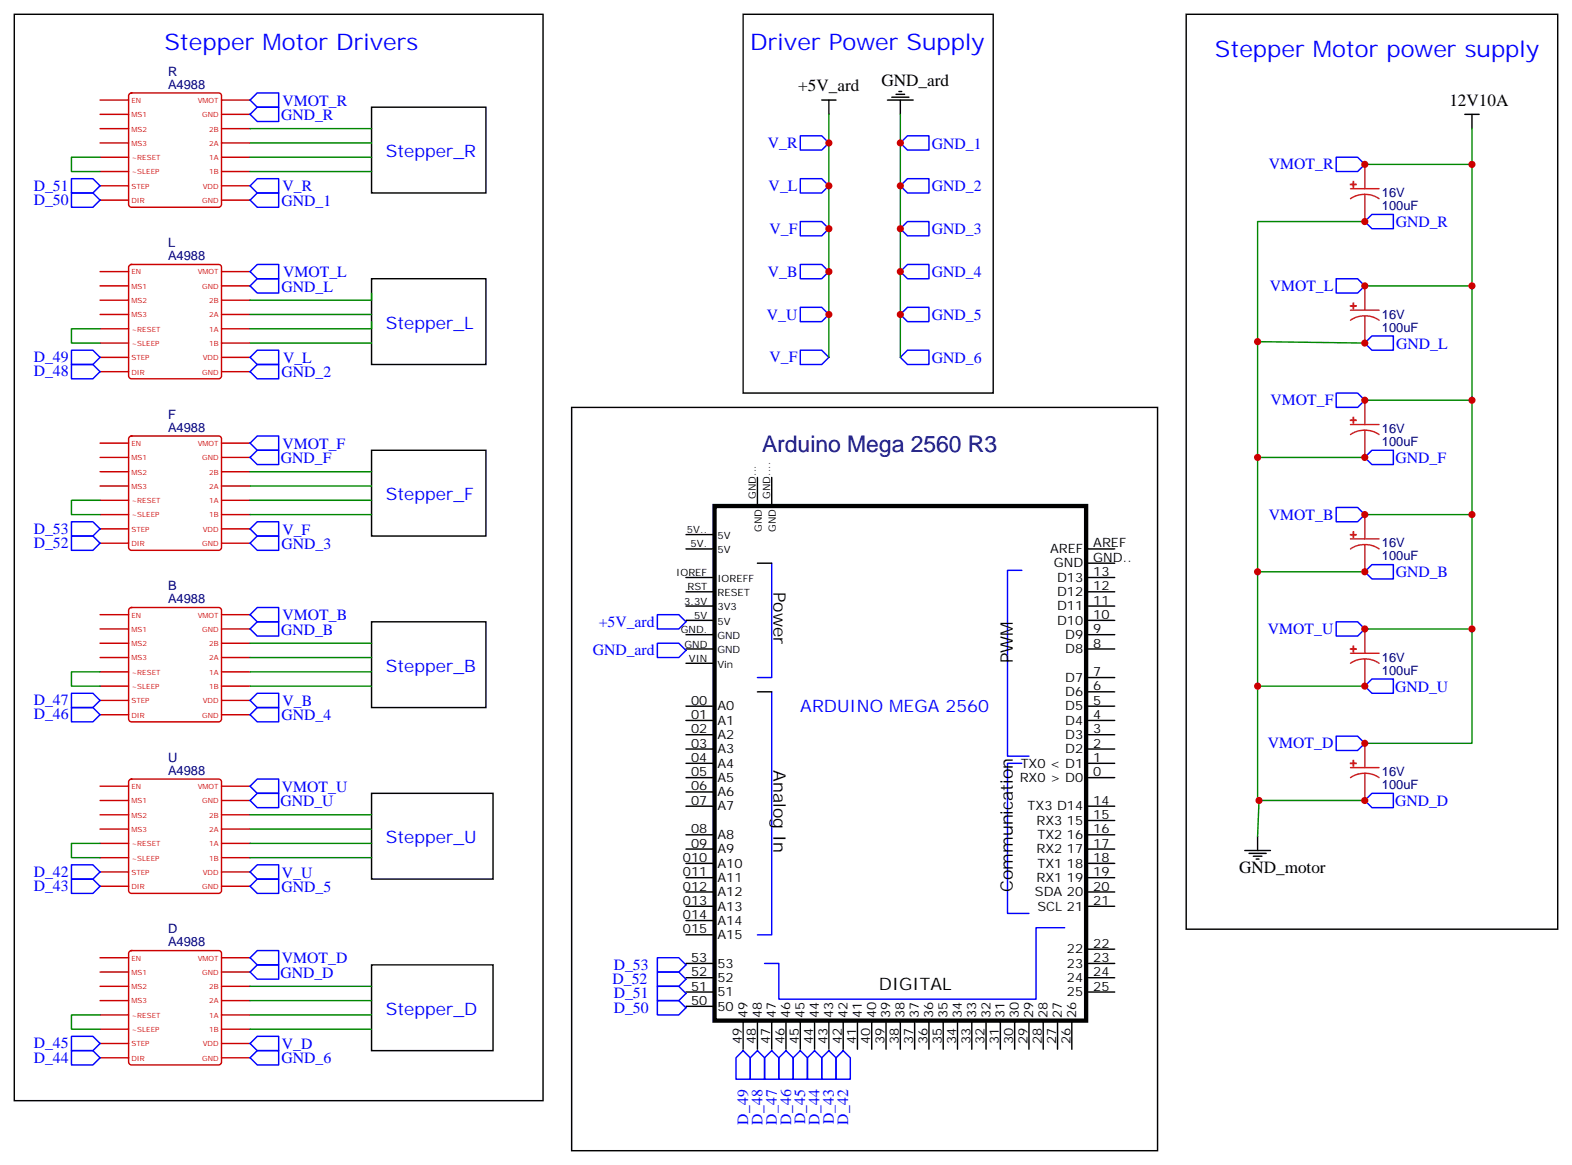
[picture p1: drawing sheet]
<svg xmlns="http://www.w3.org/2000/svg" width="388mm" height="288mm" viewBox="0 0 388 288" stroke-linecap="round" stroke-linejoin="round" font-family="sans-serif">
<g fill="none" stroke="#c00" stroke-width=".35">
<path d="M24.7 24.7h7M24.7 28.2h7M24.7 31.8h7M24.7 35.3h7M24.7 38.8h7M32 23.1l.5-.2h21.5a.71 .71 0 0 1 .7 .7v26.8a.76 .76 0 0 1-.7 .8h-21.5a.76 .76 0 0 1-.8-.8v-26.8zM54.7 24.7h7M54.7 28.2h7M54.7 31.8h7M54.7 35.3h7M54.7 38.8h7M24.7 42.3h7"/>
<path d="M24.7 45.9h7M24.7 49.4h7M54.7 42.3h7M54.7 45.9h7M54.7 49.4h7M24.7 67h7M24.7 70.6h7M24.7 74.1h7M24.7 77.6h7M32 65.5l.5-.2h21.5a.71 .71 0 0 1 .7 .7v26.8a.76 .76 0 0 1-.7 .7h-21.5a.76 .76 0 0 1-.8-.7v-26.8zM54.7 67h7M54.7 70.6h7"/>
<path d="M54.7 74.1h7M54.7 77.6h7M24.7 81.1h7M24.7 84.7h7M24.7 88.2h7M24.7 91.7h7M54.7 81.1h7M54.7 84.7h7M54.7 88.2h7M54.7 91.7h7M24.7 109.4h7M24.7 112.9h7"/>
<path d="M24.7 116.4h7M24.7 119.9h7M32 107.8l.5-.2h21.5a.71 .71 0 0 1 .7 .7v26.8a.76 .76 0 0 1-.7 .7h-21.5a.76 .76 0 0 1-.8-.7v-26.8zM54.7 109.4h7M54.7 112.9h7M54.7 116.4h7M54.7 119.9h7M24.7 123.5h7M24.7 127h7M24.7 130.5h7M24.7 134.1h7M54.7 123.5h7"/>
<path d="M54.7 127h7M54.7 130.5h7M54.7 134.1h7M24.7 151.7h7M24.7 155.2h7M24.7 158.7h7M32 150.1l.5-.2h21.5a.71 .71 0 0 1 .7 .7v26.8a.76 .76 0 0 1-.7 .8h-21.5a.76 .76 0 0 1-.8-.8v-26.8zM54.7 151.7h7M54.7 155.2h7M54.7 158.7h7M24.7 162.3h7M24.7 165.8h7"/>
<path d="M24.7 169.3h7M24.7 172.9h7M24.7 176.4h7M54.7 162.3h7M54.7 165.8h7M54.7 169.3h7M54.7 172.9h7M54.7 176.4h7M24.7 194h7M24.7 197.6h7M32 192.5l.5-.2h21.5a.71 .71 0 0 1 .7 .7v26.8a.76 .76 0 0 1-.7 .7h-21.5a.76 .76 0 0 1-.8-.7v-26.8zM54.7 194h7"/>
<path d="M54.7 197.6h7M24.7 201.1h7M24.7 204.6h7M24.7 208.1h7M24.7 211.7h7M24.7 215.2h7M24.7 218.7h7M54.7 201.1h7M54.7 204.6h7M54.7 208.1h7M54.7 211.7h7M54.7 215.2h7"/>
<path d="M54.7 218.7h7M24.7 236.4h7M24.7 239.9h7M32 234.8l.5-.2h21.5a.71 .71 0 0 1 .7 .7v26.8a.76 .76 0 0 1-.7 .7h-21.5a.76 .76 0 0 1-.8-.7v-26.8zM54.7 236.4h7M54.7 239.9h7M24.7 243.4h7M24.7 246.9h7M24.7 250.5h7M24.7 254h7M24.7 257.5h7M54.7 243.4h7"/>
<path d="M54.7 246.9h7M54.7 250.5h7M54.7 254h7M54.7 257.5h7M24.7 261.1h7M54.7 261.1h7"/>
</g>
<g fill="none" stroke="#8c2424" stroke-width=".35">
<path d="M333.4 46.6h7M336.9 48l1.9 .2 1.6 .8M336.9 48l-1.8 .2-1.7 .8M336.9 40.6v6M336.9 48v6.7M333.4 76.6h7M336.9 78l1.9 .2 1.6 .8M336.9 78l-1.8 .2-1.7 .8M336.9 70.6v6M336.9 78v6.7M336.9 98.8v6M333.4 104.8h7"/>
<path d="M336.9 106.2l1.9 .2 1.6 .8M336.9 106.2l-1.8 .2-1.7 .8M336.9 106.2v6.7M333.4 133h7M336.9 134.4l1.9 .2 1.6 .9M336.9 134.4l-1.8 .2-1.7 .9M336.9 127v6M336.9 134.4v6.7M336.9 155.2v6M333.4 161.2h7M336.9 162.6l1.9 .3 1.6 .8M336.9 162.6l-1.8 .3-1.7 .8"/>
<path d="M336.9 162.6v6.7M333.4 189.4h7M336.9 190.9l1.9 .2 1.6 .8M336.9 190.9l-1.8 .2-1.7 .8M336.9 183.4v6M336.9 190.9v6.7"/>
</g>
<g fill="#8c2424" stroke="#8c2424" stroke-width=".35">
<path d="M333.4 45.5h1.4z"/>
<path d="M334.1 44.8v1.4z"/>
<path d="M333.4 103.7l1.4 .1z"/>
<path d="M334.1 103v1.4z"/>
<path d="M333.4 131.9l1.4 .1z"/>
<path d="M334.1 131.2v1.4z"/>
<path d="M333.4 160.2h1.4z"/>
<path d="M334.1 159.5v1.4z"/>
<path d="M333.4 188.4h1.4z"/>
<path d="M334.1 187.7v1.4z"/>
<path d="M333.4 75.5h1.4z"/>
<path d="M334.1 74.8v1.4z"/>
</g>
<g fill="none" stroke="#008700" stroke-width=".35">
<path d="M24.7 38.8h-7.1v3.5h7.1M61.7 31.8h30M61.7 35.3h30M61.7 38.8h30M204.6 28.2v60M222.2 28.2v60M363.4 31.8v8.8M61.7 42.3h30M336.9 40.6h26.5v30h-26.5M336.9 54.7h-26.5v142.9h26.5M61.7 77.6h30M91.7 72.3v1.8h-30"/>
<path d="M91.7 79.4v1.7h-30M363.4 70.6v112.8h-26.5M24.7 81.1h-7.1v3.6h7.1M61.7 84.7h30M310.4 84.3l26.5 .4M336.9 98.8h26.5M61.7 116.4h30M61.7 119.9h30M310.4 112.9h26.5M24.7 123.5h-7.1v3.5h7.1M61.7 127h30M61.7 123.5h30"/>
<path d="M336.9 127h26.5M61.7 158.7h30M310.4 141.1h26.5M336.9 155.2h26.5M24.7 165.8h-7.1v3.5h7.1M61.7 169.3h30M61.7 162.3h30M61.7 165.8h30M310.4 169.3h26.5M310.8 197.6l-.4 8.8M24.7 208.1h-7.1v3.6h7.1M61.7 201.1h30"/>
<path d="M61.7 204.6h30M61.7 208.1h30M61.7 211.7h30M24.7 250.5h-7.1v3.5h7.1M61.7 243.4h30M61.7 246.9h30M61.7 250.5h30M61.7 254h30"/>
</g>
<g fill="none" stroke="#000" stroke-width=".35">
<path d="M3.5 3.5h130.6v268.1h-130.6zM183.4 3.5h61.8v93.5h-61.8zM292.8 3.5h91.7v225.8h-91.7zM91.7 26.5h28.2v21.1h-28.2zM202.8 24.7h3.6M204.6 24.7v3.5M219.1 24.7h6.3M220.1 24h4.3M221.2 23.3h2.1M221.9 22.6h.7M222.2 24.7v3.5M361.6 28.2h3.5"/>
<path d="M363.4 28.2v3.6M91.7 68.8h28.2v21.2h-28.2zM91.7 111.1h28.2v21.2h-28.2zM141.1 100.5h144.7v183.5h-144.7zM187 117.8v7.1M190.5 117.8v7.1M169.3 135.5h7.1M169.3 131.9h7.1M187 139h3.5M268.1 135.5h7.1M268.1 139h7.1M91.7 153.5h28.2v21.1h-28.2z"/>
<path d="M169.3 156.6h7.1M169.3 153.1h7.1M169.3 149.6h7.1M169.3 146h7.1M169.3 142.5h7.1M268.1 156.6h7.1M268.1 153.1h7.1M268.1 149.6h7.1M268.1 146h7.1M268.1 142.5h7.1M169.3 174.3h7.1M169.3 177.8h7.1"/>
<path d="M169.3 160.2h7.1M169.3 163.7h7.1M187 170.7h3.5M268.1 174.3h7.1M268.1 177.8h7.1M268.1 167.2h7.1M268.1 160.2h7.1M268.1 170.7h7.1M91.7 195.8h30v21.2h-30zM169.3 181.3h7.1M169.3 184.9h7.1M169.3 188.4h7.1"/>
<path d="M169.3 191.9h7.1M169.3 195.4h7.1M169.3 199h7.1M268.1 181.3h7.1M268.1 184.9h7.1M268.1 188.4h7.1M268.1 191.9h7.1M268.1 199h7.1M169.3 206h7.1M169.3 209.5h7.1M169.3 213.1h7.1M169.3 216.6h7.1"/>
<path d="M268.1 206h7.1M268.1 209.5h7.1M268.1 213.1h7.1M268.1 216.6h7.1M268.1 202.5h7.1M307.3 209.9h6.3M308.3 210.6h4.3M309.4 211.3h2.1M310.1 212h.7M310.4 206.4v3.5M91.7 238.1h30v21.2h-30zM169.3 220.1h7.1"/>
<path d="M169.3 223.7h7.1M169.3 227.2h7.1M169.3 230.7h7.1M169.3 237.8h7.1M268.1 220.1h7.1M268.1 223.7h7.1M268.1 237.8h7.1M268.1 234.2h7.1M169.3 241.3h7.1M169.3 244.8h7.1M169.3 248.4h7.1M183.4 251.9v7"/>
<path d="M187 251.9v7M190.5 251.9v7M194 251.9v7M197.6 251.9v7M201.1 251.9v7M204.6 251.9v7M208.1 251.9v7M211.7 251.9v7M215.2 251.9v7M218.7 251.9v7M222.2 251.9v7M225.8 251.9v7"/>
<path d="M229.3 251.9v7M232.8 251.9v7M236.4 251.9v7M239.9 251.9v7M243.4 251.9v7M246.9 251.9v7M250.5 251.9v7M254 251.9v7M257.5 251.9v7M261.1 251.9v7M264.6 251.9v7M268.1 241.3h7.1"/>
<path d="M268.1 244.8h7.1"/>
</g>
<g fill="none" stroke="#00f" stroke-width=".35">
<path d="M63.5 22.9h5.3v3.6h-5.3l-1.8-1.8zM63.5 26.5h5.3v3.5h-5.3l-1.8-1.8zM197.6 33.5h5.2l1.8 1.8-1.8 1.7h-5.2zM222.2 35.3l1.8-1.8h5.3v3.5h-5.3zM329.8 38.8h5.3l1.8 1.8-1.8 1.7h-5.3zM17.6 47.6h5.3l1.8 1.8-1.8 1.8h-5.3zM17.6 44.1h5.3l1.8 1.8-1.8 1.7h-5.3zM61.7 49.4l1.8-1.8h5.3v3.6h-5.3zM63.5 44.1h5.3v3.5h-5.3l-1.8-1.7zM197.6 44.1h5.2l1.8 1.8-1.8 1.7h-5.2zM197.6 54.7h5.2l1.8 1.7-1.8 1.8h-5.2zM222.2 45.9l1.8-1.8h5.3v3.5h-5.3z"/>
<path d="M222.2 56.4l1.8-1.7h5.3v3.5h-5.3zM338.7 52.9h5.3v3.5h-5.3l-1.8-1.7zM61.7 67l1.8-1.7h5.3v3.5h-5.3zM61.7 70.6l1.8-1.8h5.3v3.5h-5.3zM197.6 65.3h5.2l1.8 1.7-1.8 1.8h-5.2zM197.6 75.8h5.2l1.8 1.8-1.8 1.8h-5.2zM222.2 67l1.8-1.7h5.3v3.5h-5.3zM222.2 77.6l1.8-1.8h5.3v3.6h-5.3zM329.8 68.8h5.3l1.8 1.8-1.8 1.7h-5.3zM17.6 90h5.3l1.8 1.7-1.8 1.8h-5.3zM17.6 86.4h5.3l1.8 1.8-1.8 1.8h-5.3zM61.7 88.2l1.8-1.8h5.3v3.6h-5.3z"/>
<path d="M61.7 91.7l1.8-1.7h5.3v3.5h-5.3zM197.6 86.4h5.2l1.8 1.8-1.8 1.8h-5.2zM222.2 88.2l1.8-1.8h5.3v3.6h-5.3zM329.8 97h5.3l1.8 1.8-1.8 1.7h-5.3zM338.7 82.9h5.3v3.5h-5.3l-1.8-1.7zM61.7 109.4l1.8-1.8h5.3v3.5h-5.3zM63.5 111.1h5.3v3.6h-5.3l-1.8-1.8zM336.9 112.9l1.8-1.8h5.3v3.6h-5.3zM17.6 128.8h5.3l1.8 1.7-1.8 1.8h-5.3zM17.6 132.3h5.3l1.8 1.8-1.8 1.7h-5.3zM61.7 130.5l1.8-1.7h5.3v3.5h-5.3zM61.7 134.1l1.8-1.8h5.3v3.5h-5.3z"/>
<path d="M190.5 139v28.2h-3.5M329.8 125.2h5.3l1.8 1.8-1.8 1.8h-5.3zM338.7 139.3h5.3v3.6h-5.3l-1.8-1.8zM61.7 151.7l1.8-1.8h5.3v3.6h-5.3zM61.7 155.2l1.8-1.7h5.3v3.5h-5.3zM162.3 151.7h5.3l1.7 1.8-1.7 1.7h-5.3zM162.3 158.7h5.3l1.7 1.8-1.7 1.8h-5.3zM252.2 140.8h-3.5v45.8h5.3M329.8 153.5h5.3l1.8 1.7-1.8 1.8h-5.3zM17.6 171.1h5.3l1.8 1.8-1.8 1.7h-5.3zM17.6 174.6h5.3l1.8 1.8-1.8 1.8h-5.3zM61.7 172.9l1.8-1.8h5.3v3.5h-5.3z"/>
<path d="M61.7 176.4l1.8-1.8h5.3v3.6h-5.3zM190.5 170.7v60h-3.5M336.9 169.3l1.8-1.7h5.3v3.5h-5.3zM61.7 197.6l1.8-1.8h5.3v3.5h-5.3zM63.5 192.3h5.3v3.5h-5.3l-1.8-1.8zM252.2 188.4h-3.5v37h5.3M329.8 181.7h5.3l1.8 1.7-1.8 1.8h-5.3zM336.9 197.6l1.8-1.8h5.3v3.5h-5.3zM17.6 213.4h5.3l1.8 1.8-1.8 1.8h-5.3zM17.6 217h5.3l1.8 1.7-1.8 1.8h-5.3zM61.7 215.2l1.8-1.8h5.3v3.6h-5.3zM61.7 218.7l1.8-1.7h5.3v3.5h-5.3z"/>
<path d="M61.7 236.4l1.8-1.8h5.3v3.5h-5.3zM61.7 239.9l1.8-1.8h5.3v3.6h-5.3zM162.3 236.4h5.3l1.7 1.7-1.7 1.8h-5.3zM162.3 239.9h5.3l1.7 1.8-1.7 1.7h-5.3zM262.8 229h-7v17.6h-63.5v-8.8h-3.6M17.6 255.8h5.3l1.8 1.7-1.8 1.8h-5.3zM17.6 259.3h5.3l1.8 1.8-1.8 1.7h-5.3zM61.7 257.5l1.8-1.7h5.3v3.5h-5.3zM162.3 243.4h5.3l1.7 1.8-1.7 1.7h-5.3zM162.3 246.9h5.3l1.7 1.8-1.7 1.8h-5.3zM183.4 259.3l1.8 1.8v5.2h-3.5v-5.2zM187 259.3l1.7 1.8v5.2h-3.5v-5.2z"/>
<path d="M190.5 259.3l1.8 1.8v5.2h-3.6v-5.2zM194 259.3l1.8 1.8v5.2h-3.5v-5.2zM197.6 259.3l1.7 1.8v5.2h-3.5v-5.2zM201.1 259.3l1.7 1.8v5.2h-3.5v-5.2zM204.6 259.3l1.8 1.8v5.2h-3.6v-5.2zM208.1 259.3l1.8 1.8v5.2h-3.5v-5.2zM61.7 261.1l1.8-1.8h5.3v3.5h-5.3z"/>
</g>
<path d="M176.4 124.9h91.7v127h-91.7z" fill="none" stroke="#000" stroke-width="1.1"/>
<g fill="#c00">
<circle cx="363.4" cy="70.6" r=".88"/>
<circle cx="363.4" cy="40.6" r=".88"/>
<circle cx="336.9" cy="40.6" r=".88"/>
<circle cx="336.9" cy="70.6" r=".88"/>
<circle cx="336.9" cy="98.8" r=".88"/>
<circle cx="336.9" cy="127" r=".88"/>
<circle cx="336.9" cy="155.2" r=".88"/>
<circle cx="336.9" cy="183.4" r=".88"/>
<circle cx="336.9" cy="141.1" r=".88"/>
<circle cx="336.9" cy="112.9" r=".88"/>
<circle cx="336.9" cy="84.7" r=".88"/>
<circle cx="336.9" cy="54.7" r=".88"/>
<circle cx="336.9" cy="197.6" r=".88"/>
<circle cx="336.9" cy="169.3" r=".88"/>
<circle cx="310.4" cy="84.3" r=".88"/>
<circle cx="310.4" cy="112.9" r=".88"/>
<circle cx="310.4" cy="141.1" r=".88"/>
<circle cx="310.4" cy="169.3" r=".88"/>
<circle cx="363.4" cy="98.8" r=".88"/>
<circle cx="363.4" cy="127" r=".88"/>
<circle cx="363.4" cy="155.2" r=".88"/>
<circle cx="204.6" cy="35.3" r=".88"/>
<circle cx="204.6" cy="45.9" r=".88"/>
<circle cx="204.6" cy="56.4" r=".88"/>
<circle cx="204.6" cy="67" r=".88"/>
<circle cx="204.6" cy="77.6" r=".88"/>
<circle cx="222.3" cy="35.3" r=".88"/>
<circle cx="222.3" cy="45.9" r=".88"/>
<circle cx="222.3" cy="56.4" r=".88"/>
<circle cx="222.3" cy="67" r=".88"/>
<circle cx="222.3" cy="77.6" r=".88"/>
<circle cx="310.8" cy="197.6" r=".88"/>
</g>
<g font-size="5.6" fill="#00f">
<text x="40.6" y="12.3">Stepper Motor Drivers</text>
<text x="185.2" y="12.3">Driver Power Supply</text>
<text x="299.9" y="14.1">Stepper Motor power supply</text>
</g>
<text font-size="5.6" fill="#000080" x="188.1" y="111.4">Arduino Mega 2560 R3</text>
<g font-size="4.2">
<text x="197.1" y="22.6">+5V_ard</text>
<text x="217.6" y="21.3">GND_ard</text>
<text x="357.8" y="26.1">12V10A</text>
<text x="190.9" y="146" transform="rotate(90 190.9 146)">Power</text>
<text x="250" y="163.7" transform="rotate(-90 250 163.7)">PWM</text>
<text x="190.9" y="190.1" transform="rotate(90 190.9 190.1)">Analog In</text>
<text x="305.9" y="215.5">GND_motor</text>
<text x="250" y="220.1" transform="rotate(-90 250 220.1)">Communication</text>
<text x="217" y="244.4">DIGITAL</text>
</g>
<g font-size="4.2" fill="#00f">
<text x="95.2" y="38.8">Stepper_R</text>
<text x="95.2" y="81.1">Stepper_L</text>
<text x="95.2" y="123.5">Stepper_F</text>
<text x="95.2" y="165.8">Stepper_B</text>
<text x="197.6" y="175.6">ARDUINO MEGA 2560</text>
<text x="95.2" y="208.1">Stepper_U</text>
<text x="95.2" y="250.5">Stepper_D</text>
</g>
<g font-size="3.9" fill="#00f">
<text x="69.4" y="29.6">GND_R</text>
<text x="69.8" y="26.1">VMOT_R</text>
<text x="189.6" y="36.5">V_R</text>
<text x="230" y="36.7">GND_1</text>
<text x="313.2" y="41.8">VMOT_R</text>
<text x="8.3" y="47">D_51</text>
<text x="69.8" y="47.3">V_R</text>
<text x="189.7" y="47.1">V_L</text>
<text x="230" y="47.3">GND_2</text>
<text x="8.3" y="50.6">D_50</text>
<text x="69.5" y="50.8">GND_1</text>
<text x="190" y="57.7">V_F</text>
<text x="230" y="57.8">GND_3</text>
<text x="344.5" y="56.1">GND_R</text>
<text x="69.5" y="71.9">GND_L</text>
<text x="69.9" y="68.4">VMOT_L</text>
<text x="189.6" y="68.3">V_B</text>
<text x="230" y="68.4">GND_4</text>
<text x="313.4" y="71.8">VMOT_L</text>
<text x="189.3" y="78.9">V_U</text>
<text x="230" y="79">GND_5</text>
<text x="8.3" y="89.4">D_49</text>
<text x="69.9" y="89.6">V_L</text>
<text x="190" y="89.4">V_F</text>
<text x="230" y="89.6">GND_6</text>
<text x="344.7" y="86.1">GND_L</text>
<text x="8.3" y="92.9">D_48</text>
<text x="69.5" y="93.1">GND_2</text>
<text x="313.7" y="100">VMOT_F</text>
<text x="69.7" y="110.8">VMOT_F</text>
<text x="69.3" y="114.3">GND_F</text>
<text x="344.5" y="114.3">GND_F</text>
<text x="8.3" y="131.7">D_53</text>
<text x="69.7" y="131.9">V_F</text>
<text x="313.2" y="128.2">VMOT_B</text>
<text x="8.3" y="135.2">D_52</text>
<text x="69.5" y="135.4">GND_3</text>
<text x="344.5" y="142.5">GND_B</text>
<text x="69.8" y="153.1">VMOT_B</text>
<text x="147.8" y="154.6">+5V_ard</text>
<text x="69.4" y="156.6">GND_B</text>
<text x="146.3" y="161.7">GND_ard</text>
<text x="313" y="156.5">VMOT_U</text>
<text x="344.4" y="170.7">GND_U</text>
<text x="8.3" y="174">D_47</text>
<text x="8.3" y="177.6">D_46</text>
<text x="69.5" y="177.8">GND_4</text>
<text x="69.8" y="174.3">V_B</text>
<text x="313" y="184.7">VMOT_D</text>
<text x="69.6" y="195.4">VMOT_U</text>
<text x="69.2" y="198.9">GND_U</text>
<text x="344.4" y="198.9">GND_D</text>
<text x="8.3" y="216.4">D_42</text>
<text x="8.3" y="219.9">D_43</text>
<text x="69.5" y="220.1">GND_5</text>
<text x="69.6" y="216.6">V_U</text>
<text x="69.6" y="237.8">VMOT_D</text>
<text x="151.5" y="239.4">D_53</text>
<text x="69.2" y="241.3">GND_D</text>
<text x="151.2" y="242.8">D_52</text>
<text x="151.5" y="246.4">D_51</text>
<text x="151.5" y="249.9">D_50</text>
<text x="8.3" y="258.7">D_45</text>
<text x="8.3" y="262.2">D_44</text>
<text x="69.5" y="262.4">GND_6</text>
<text x="69.6" y="258.9">V_D</text>
<text x="184.7" y="277.5" transform="rotate(-90 184.7 277.5)">D_49</text>
<text x="188.2" y="277.5" transform="rotate(-90 188.2 277.5)">D_48</text>
<text x="191.7" y="277.5" transform="rotate(-90 191.7 277.5)">D_47</text>
<text x="195.3" y="277.5" transform="rotate(-90 195.3 277.5)">D_46</text>
<text x="198.8" y="277.4" transform="rotate(-90 198.8 277.4)">D_45</text>
<text x="202.3" y="277.5" transform="rotate(-90 202.3 277.5)">D_44</text>
<text x="205.8" y="277.4" transform="rotate(-90 205.8 277.4)">D_43</text>
<text x="209.4" y="277.5" transform="rotate(-90 209.4 277.5)">D_42</text>
</g>
<g font-size="3.2" fill="#000080">
<text x="41.5" y="21.9">A4988</text>
<text x="41.5" y="18.7">R</text>
<text x="341.1" y="51.9">100uF</text>
<text x="341.1" y="48.7">16V</text>
<text x="41.5" y="64.2">A4988</text>
<text x="41.5" y="61">L</text>
<text x="341.1" y="81.8">100uF</text>
<text x="341.1" y="78.7">16V</text>
<text x="41.5" y="106.5">A4988</text>
<text x="41.5" y="103.4">F</text>
<text x="341.1" y="106.9">16V</text>
<text x="341.1" y="110.1">100uF</text>
<text x="341.1" y="135.1">16V</text>
<text x="341.1" y="138.3">100uF</text>
<text x="41.5" y="148.9">A4988</text>
<text x="41.5" y="145.7">B</text>
<text x="341.1" y="166.5">100uF</text>
<text x="341.1" y="163.3">16V</text>
<text x="41.5" y="191.2">A4988</text>
<text x="41.5" y="188">U</text>
<text x="341.1" y="191.6">16V</text>
<text x="341.1" y="194.7">100uF</text>
<text x="41.5" y="233.5">A4988</text>
<text x="41.5" y="230.4">D</text>
</g>
<g font-size="3.2">
<text x="259.2" y="136.5">AREF</text>
<text x="269.9" y="135.1">AREF</text>
<text x="260.1" y="140.1">GND</text>
<text x="260.9" y="143.6">D13</text>
<text x="269.9" y="138.6">GND..</text>
<text x="269.9" y="142.2">13</text>
<text x="260.9" y="147.1">D12</text>
<text x="269.9" y="149.2">11</text>
<text x="269.9" y="145.7">12</text>
<text x="260.9" y="154.2">D10</text>
<text x="260.9" y="150.6">D11</text>
<text x="269.9" y="152.8">10</text>
<text x="262.9" y="161.2">D8</text>
<text x="262.9" y="157.7">D9</text>
<text x="269.9" y="159.8">8</text>
<text x="269.9" y="156.3">9</text>
<text x="269.9" y="166.9">7</text>
<text x="170.6" y="173.9">00</text>
<text x="262.9" y="168.3">D7</text>
<text x="262.9" y="171.8">D6</text>
<text x="269.9" y="173.9">5</text>
<text x="269.9" y="170.4">6</text>
<text x="170.6" y="177.4">01</text>
<text x="177.1" y="175.3">A0</text>
<text x="177.1" y="178.9">A1</text>
<text x="262.9" y="178.9">D4</text>
<text x="262.9" y="175.3">D5</text>
<text x="269.9" y="177.4">4</text>
<text x="170.6" y="181">02</text>
<text x="170.6" y="184.5">03</text>
<text x="177.1" y="182.4">A2</text>
<text x="177.1" y="185.9">A3</text>
<text x="262.9" y="185.9">D2</text>
<text x="262.9" y="182.4">D3</text>
<text x="269.9" y="184.5">2</text>
<text x="269.9" y="181">3</text>
<text x="170.6" y="188">04</text>
<text x="170.6" y="191.6">05</text>
<text x="177.1" y="189.4">A4</text>
<text x="252" y="189.4">TX0 &lt; D1</text>
<text x="269.9" y="191.6">0</text>
<text x="269.9" y="188">1</text>
<text x="170.6" y="195.1">06</text>
<text x="177.1" y="193">A5</text>
<text x="177.1" y="196.5">A6</text>
<text x="251.7" y="193">RX0 &gt; D0</text>
<text x="170.6" y="198.6">07</text>
<text x="177.1" y="200">A7</text>
<text x="253.7" y="200">TX3 D14</text>
<text x="255.9" y="203.6">RX3 15</text>
<text x="269.9" y="202.1">15</text>
<text x="269.9" y="198.6">14</text>
<text x="170.6" y="205.7">08</text>
<text x="170.6" y="209.2">09</text>
<text x="177.1" y="207.1">A8</text>
<text x="256.1" y="207.1">TX2 16</text>
<text x="269.9" y="209.2">17</text>
<text x="269.9" y="205.7">16</text>
<text x="168.6" y="212.7">010</text>
<text x="177.1" y="210.6">A9</text>
<text x="177.1" y="214.1">A10</text>
<text x="255.9" y="210.6">RX2 17</text>
<text x="256.1" y="214.1">TX1 18</text>
<text x="269.9" y="212.7">18</text>
<text x="168.6" y="216.3">011</text>
<text x="168.6" y="219.8">012</text>
<text x="177.1" y="217.7">A11</text>
<text x="177.1" y="221.2">A12</text>
<text x="255.5" y="221.2">SDA 20</text>
<text x="255.9" y="217.7">RX1 19</text>
<text x="269.9" y="219.8">20</text>
<text x="269.9" y="216.3">19</text>
<text x="168.6" y="223.3">013</text>
<text x="168.6" y="226.8">014</text>
<text x="177.1" y="224.7">A13</text>
<text x="256.1" y="224.7">SCL 21</text>
<text x="269.9" y="223.3">21</text>
<text x="168.6" y="230.4">015</text>
<text x="177.1" y="228.2">A14</text>
<text x="177.1" y="231.8">A15</text>
<text x="269.9" y="233.9">22</text>
<text x="170.6" y="237.4">53</text>
<text x="177.1" y="238.8">53</text>
<text x="263.4" y="238.8">23</text>
<text x="263.4" y="235.3">22</text>
<text x="269.9" y="237.4">23</text>
<text x="170.6" y="244.5">51</text>
<text x="170.6" y="240.9">52</text>
<text x="177.1" y="245.9">51</text>
<text x="177.1" y="242.4">52</text>
<text x="263.4" y="242.4">24</text>
<text x="263.4" y="245.9">25</text>
<text x="269.9" y="240.9">24</text>
<text x="269.9" y="244.5">25</text>
<text x="170.6" y="248">50</text>
<text x="177.1" y="249.4">50</text>
<text x="184.5" y="251.2" transform="rotate(-90 184.5 251.2)">49</text>
<text x="188" y="251.2" transform="rotate(-90 188 251.2)">48</text>
<text x="191.6" y="251.2" transform="rotate(-90 191.6 251.2)">47</text>
<text x="195.1" y="251.2" transform="rotate(-90 195.1 251.2)">46</text>
<text x="198.6" y="251.2" transform="rotate(-90 198.6 251.2)">45</text>
<text x="202.1" y="251.2" transform="rotate(-90 202.1 251.2)">44</text>
<text x="205.7" y="251.2" transform="rotate(-90 205.7 251.2)">43</text>
<text x="209.2" y="251.2" transform="rotate(-90 209.2 251.2)">42</text>
<text x="212.7" y="251.2" transform="rotate(-90 212.7 251.2)">41</text>
<text x="216.3" y="251.2" transform="rotate(-90 216.3 251.2)">40</text>
<text x="219.8" y="251.2" transform="rotate(-90 219.8 251.2)">39</text>
<text x="223.3" y="251.2" transform="rotate(-90 223.3 251.2)">38</text>
<text x="226.8" y="251.2" transform="rotate(-90 226.8 251.2)">37</text>
<text x="230.4" y="251.2" transform="rotate(-90 230.4 251.2)">36</text>
<text x="233.9" y="251.2" transform="rotate(-90 233.9 251.2)">35</text>
<text x="237.4" y="251.2" transform="rotate(-90 237.4 251.2)">34</text>
<text x="240.9" y="251.2" transform="rotate(-90 240.9 251.2)">33</text>
<text x="244.5" y="251.2" transform="rotate(-90 244.5 251.2)">32</text>
<text x="248" y="251.2" transform="rotate(-90 248 251.2)">31</text>
<text x="251.5" y="251.2" transform="rotate(-90 251.5 251.2)">30</text>
<text x="255.1" y="251.2" transform="rotate(-90 255.1 251.2)">29</text>
<text x="258.6" y="251.2" transform="rotate(-90 258.6 251.2)">28</text>
<text x="262.1" y="251.2" transform="rotate(-90 262.1 251.2)">27</text>
<text x="265.6" y="251.2" transform="rotate(-90 265.6 251.2)">26</text>
<text x="183.1" y="257.7" transform="rotate(-90 183.1 257.7)">49</text>
<text x="186.6" y="257.7" transform="rotate(-90 186.6 257.7)">48</text>
<text x="190.1" y="257.7" transform="rotate(-90 190.1 257.7)">47</text>
<text x="193.7" y="257.7" transform="rotate(-90 193.7 257.7)">46</text>
<text x="197.2" y="257.7" transform="rotate(-90 197.2 257.7)">45</text>
<text x="200.7" y="257.7" transform="rotate(-90 200.7 257.7)">44</text>
<text x="204.3" y="257.7" transform="rotate(-90 204.3 257.7)">43</text>
<text x="207.8" y="257.7" transform="rotate(-90 207.8 257.7)">42</text>
<text x="211.3" y="257.7" transform="rotate(-90 211.3 257.7)">41</text>
<text x="214.8" y="257.7" transform="rotate(-90 214.8 257.7)">40</text>
<text x="218.4" y="257.7" transform="rotate(-90 218.4 257.7)">39</text>
<text x="221.9" y="257.7" transform="rotate(-90 221.9 257.7)">38</text>
<text x="225.4" y="257.7" transform="rotate(-90 225.4 257.7)">37</text>
<text x="229" y="257.7" transform="rotate(-90 229 257.7)">36</text>
<text x="232.5" y="257.7" transform="rotate(-90 232.5 257.7)">35</text>
<text x="236" y="257.7" transform="rotate(-90 236 257.7)">34</text>
<text x="239.5" y="257.7" transform="rotate(-90 239.5 257.7)">33</text>
<text x="243.1" y="257.7" transform="rotate(-90 243.1 257.7)">32</text>
<text x="246.6" y="257.7" transform="rotate(-90 246.6 257.7)">31</text>
<text x="250.1" y="257.7" transform="rotate(-90 250.1 257.7)">30</text>
<text x="253.6" y="257.7" transform="rotate(-90 253.6 257.7)">29</text>
<text x="257.2" y="257.7" transform="rotate(-90 257.2 257.7)">28</text>
<text x="260.7" y="257.7" transform="rotate(-90 260.7 257.7)">27</text>
<text x="264.2" y="257.7" transform="rotate(-90 264.2 257.7)">26</text>
</g>
<g font-size="2.5">
<text x="186.6" y="123.1" transform="rotate(-90 186.6 123.1)">GND...</text>
<text x="190.1" y="123.1" transform="rotate(-90 190.1 123.1)">GND....</text>
<text x="169.6" y="131.6">5V..</text>
<text x="188" y="131.3" transform="rotate(-90 188 131.3)">GND</text>
<text x="191.6" y="131.3" transform="rotate(-90 191.6 131.3)">GND</text>
<text x="170.5" y="135.1">5V.</text>
<text x="177.1" y="133">5V</text>
<text x="177.1" y="136.5">5V</text>
<text x="166.9" y="142.2">IOREF</text>
<text x="177.1" y="143.6">IOREFF</text>
<text x="168.9" y="149.2">3.3V</text>
<text x="169.7" y="145.7">RST</text>
<text x="177.1" y="147.1">RESET</text>
<text x="171.4" y="152.8">5V</text>
<text x="177.1" y="154.2">5V</text>
<text x="177.1" y="150.6">3V3</text>
<text x="168.1" y="156.3">GND.</text>
<text x="169" y="159.8">GND</text>
<text x="177.1" y="161.2">GND</text>
<text x="177.1" y="157.7">GND</text>
<text x="170.1" y="163.3">VIN</text>
<text x="177.1" y="164.7">Vin</text>
</g>
<g font-size="1.8" fill="#c00">
<text x="32.5" y="28.9">MS1</text>
<text x="32.5" y="25.4">EN</text>
<text x="48.8" y="25.4">VMOT</text>
<text x="49.9" y="28.9">GND</text>
<text x="32.5" y="36">MS3</text>
<text x="32.5" y="32.5">MS2</text>
<text x="51.6" y="32.5">2B</text>
<text x="51.7" y="36">2A</text>
<text x="32.5" y="39.5">~RESET</text>
<text x="51.7" y="39.5">1A</text>
<text x="32.5" y="46.6">STEP</text>
<text x="32.5" y="43">~SLEEP</text>
<text x="50.1" y="46.6">VDD</text>
<text x="51.6" y="43">1B</text>
<text x="32.5" y="50.1">DIR</text>
<text x="49.9" y="50.1">GND</text>
<text x="32.5" y="71.3">MS1</text>
<text x="32.5" y="67.7">EN</text>
<text x="48.8" y="67.7">VMOT</text>
<text x="49.9" y="71.3">GND</text>
<text x="32.5" y="74.8">MS2</text>
<text x="51.6" y="74.8">2B</text>
<text x="32.5" y="81.8">~RESET</text>
<text x="32.5" y="78.3">MS3</text>
<text x="51.7" y="78.3">2A</text>
<text x="51.7" y="81.8">1A</text>
<text x="32.5" y="88.9">STEP</text>
<text x="32.5" y="85.4">~SLEEP</text>
<text x="50.1" y="88.9">VDD</text>
<text x="51.6" y="85.4">1B</text>
<text x="32.5" y="92.4">DIR</text>
<text x="49.9" y="92.4">GND</text>
<text x="32.5" y="113.6">MS1</text>
<text x="32.5" y="110.1">EN</text>
<text x="48.8" y="110.1">VMOT</text>
<text x="49.9" y="113.6">GND</text>
<text x="32.5" y="117.1">MS2</text>
<text x="51.6" y="117.1">2B</text>
<text x="32.5" y="124.2">~RESET</text>
<text x="32.5" y="120.6">MS3</text>
<text x="51.7" y="120.6">2A</text>
<text x="51.7" y="124.2">1A</text>
<text x="32.5" y="131.2">STEP</text>
<text x="32.5" y="127.7">~SLEEP</text>
<text x="50.1" y="131.2">VDD</text>
<text x="51.6" y="127.7">1B</text>
<text x="32.5" y="134.8">DIR</text>
<text x="49.9" y="134.8">GND</text>
<text x="32.5" y="155.9">MS1</text>
<text x="32.5" y="152.4">EN</text>
<text x="48.8" y="152.4">VMOT</text>
<text x="49.9" y="155.9">GND</text>
<text x="32.5" y="159.5">MS2</text>
<text x="51.6" y="159.5">2B</text>
<text x="32.5" y="166.5">~RESET</text>
<text x="32.5" y="163">MS3</text>
<text x="51.7" y="163">2A</text>
<text x="51.7" y="166.5">1A</text>
<text x="32.5" y="173.6">STEP</text>
<text x="32.5" y="170">~SLEEP</text>
<text x="50.1" y="173.6">VDD</text>
<text x="51.6" y="170">1B</text>
<text x="32.5" y="177.1">DIR</text>
<text x="49.9" y="177.1">GND</text>
<text x="32.5" y="194.7">EN</text>
<text x="48.8" y="194.7">VMOT</text>
<text x="32.5" y="201.8">MS2</text>
<text x="32.5" y="198.3">MS1</text>
<text x="49.9" y="198.3">GND</text>
<text x="51.6" y="201.8">2B</text>
<text x="32.5" y="208.8">~RESET</text>
<text x="32.5" y="205.3">MS3</text>
<text x="51.7" y="205.3">2A</text>
<text x="51.7" y="208.8">1A</text>
<text x="32.5" y="215.9">STEP</text>
<text x="32.5" y="212.4">~SLEEP</text>
<text x="50.1" y="215.9">VDD</text>
<text x="51.6" y="212.4">1B</text>
<text x="32.5" y="219.4">DIR</text>
<text x="49.9" y="219.4">GND</text>
<text x="32.5" y="237.1">EN</text>
<text x="48.8" y="237.1">VMOT</text>
<text x="32.5" y="244.1">MS2</text>
<text x="32.5" y="240.6">MS1</text>
<text x="49.9" y="240.6">GND</text>
<text x="51.6" y="244.1">2B</text>
<text x="32.5" y="251.2">~RESET</text>
<text x="32.5" y="247.6">MS3</text>
<text x="51.7" y="247.6">2A</text>
<text x="51.7" y="251.2">1A</text>
<text x="32.5" y="254.7">~SLEEP</text>
<text x="51.6" y="254.7">1B</text>
<text x="32.5" y="261.8">DIR</text>
<text x="32.5" y="258.2">STEP</text>
<text x="49.9" y="261.8">GND</text>
<text x="50.1" y="258.2">VDD</text>
</g>
</svg>
